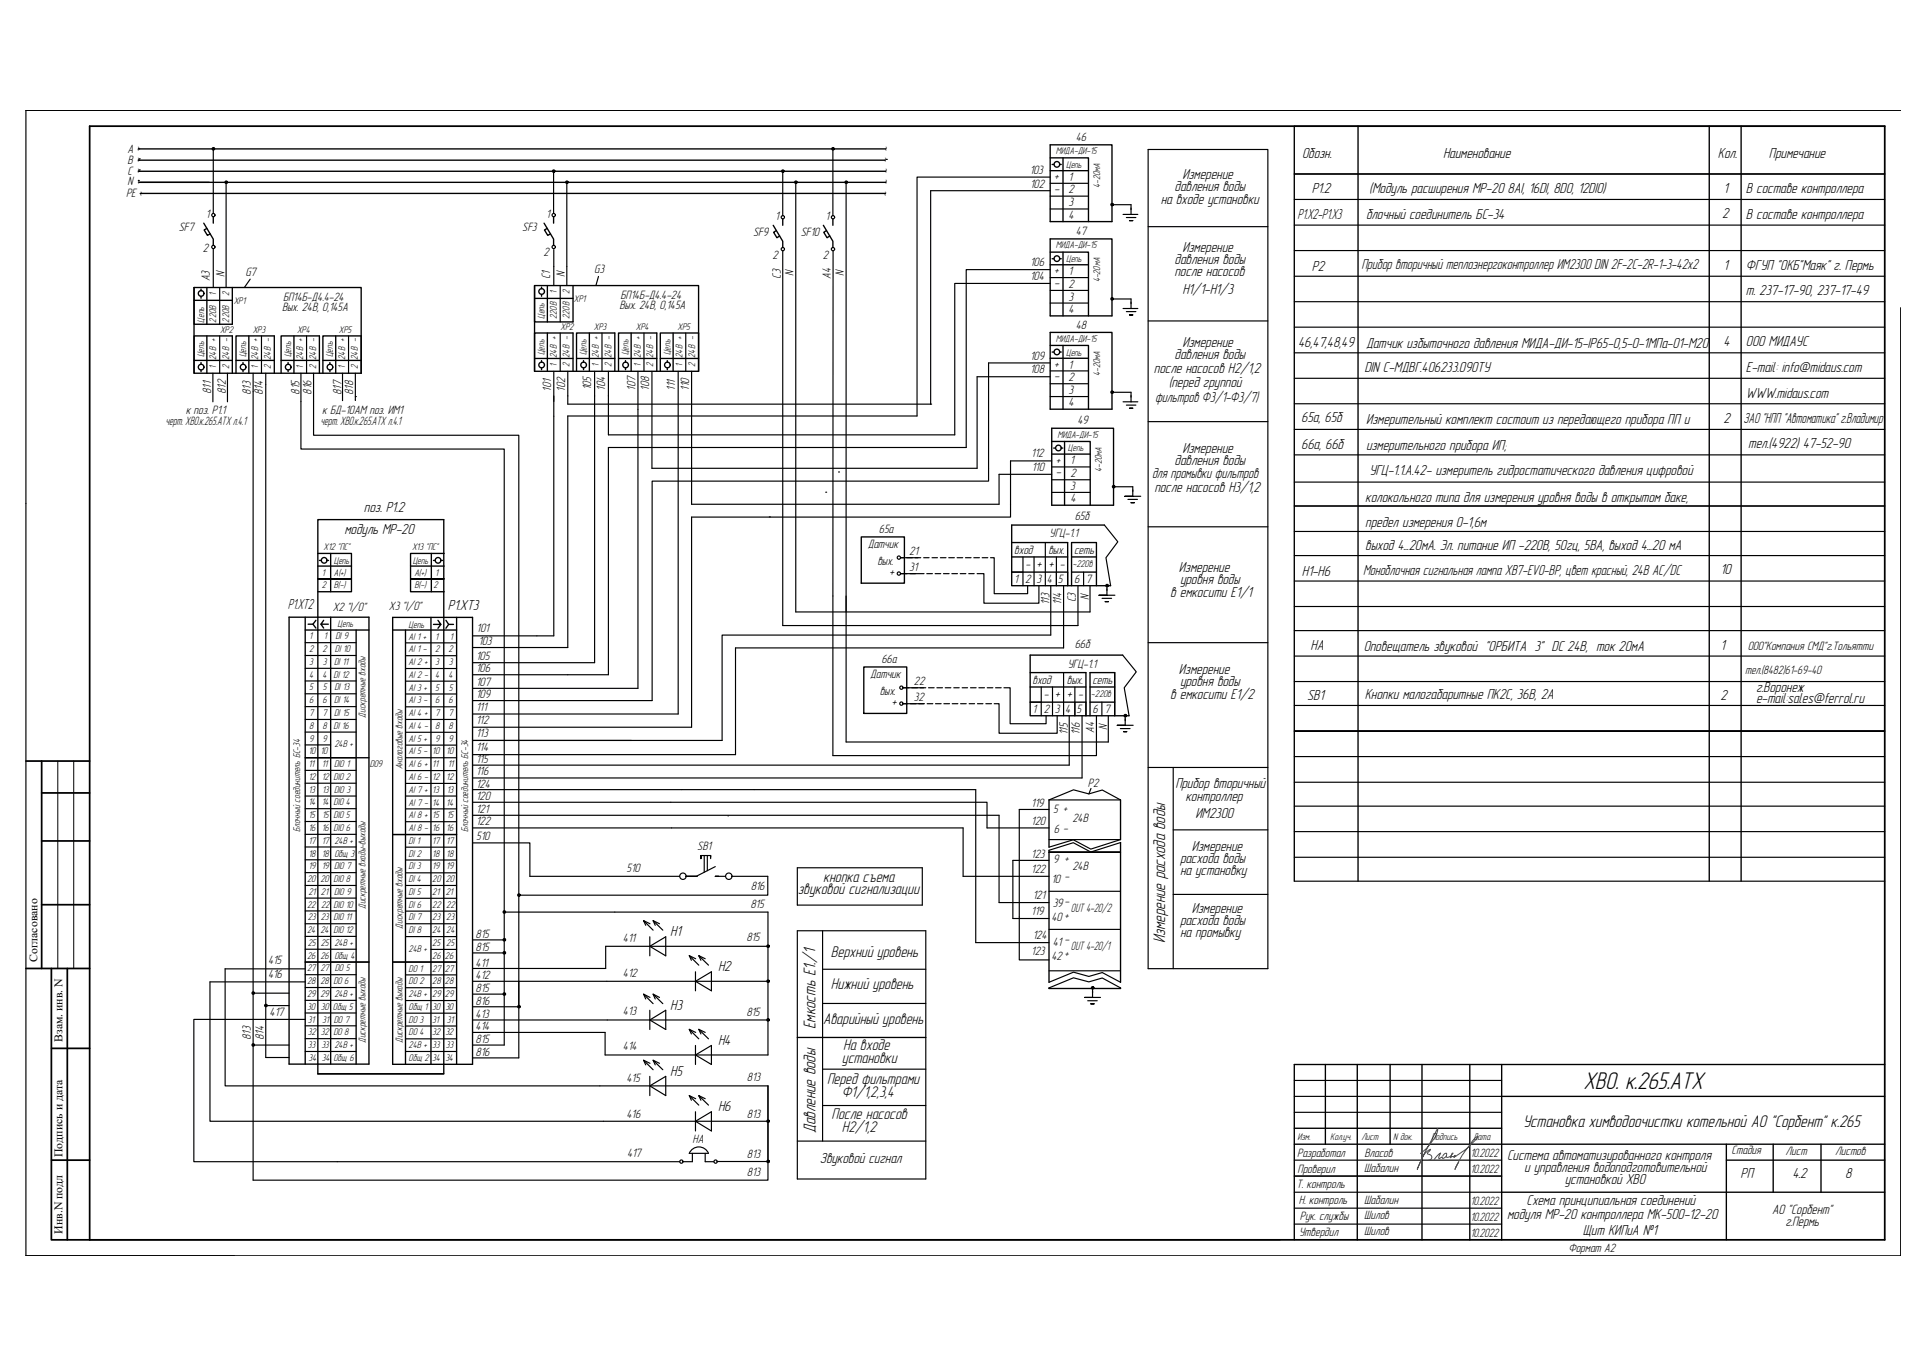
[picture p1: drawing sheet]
<svg xmlns="http://www.w3.org/2000/svg" width="420mm" height="297mm" viewBox="0 0 420 297" stroke-linecap="round" stroke-linejoin="round" font-family="sans-serif">
<g fill="none" stroke="#000" stroke-width=".25">
<path d="M228.7 38.6h-29v52h-76M281.9 37.9h128.6M281.9 27.5h128.6M390 24h-384.4h408.4h-408.4v249.5h408.4v-206.5M228.7 58.7h-18.2v38.8M228.7 41.5h-26v46.5M281.9 54.6h128.6M281.9 49h128.6M281.9 43.4h128.6M228.7 61.7h-20.7v33M228.7 79h-13.4v23M281.9 76.8h128.6"/>
<path d="M281.9 60.2h128.6M281.9 71.2h128.6M281.9 65.7h128.6M74.6 87.2h.1M120.6 86.2v1.2M120.6 90.6v47.9M123.7 86.2h.1M129.5 86.2h.1M132.5 86.2h.1M139 89.2v60.7h-36.1M228.7 82h-15.9v20M281.9 99.1h128.6"/>
<path d="M281.9 93.5h128.6M281.9 87.9h128.6M281.9 82.4h128.6M167.6 112.6h.1M179.8 107.2h.1M182.6 102.8h.1M217.6 103.3h11.5M220.1 100.4h9M281.9 110.2h128.6M281.9 115.7h128.6M281.9 105h128.6M66.5 140h11.1"/>
<path d="M76.6 126.1h-7.4h7.4M88.3 140h11.2M89.4 126.1h7.3h-7.3M102.9 138.5h14M281.9 121h128.6M281.9 126.5h128.6M281.9 137.3h128.6M281.9 132.1h128.6M66.5 151.1h11.1M66.5 156.7h11.1M66.5 142.7h11.1M66.5 145.5h11.1"/>
<path d="M66.5 148.3h11.1M66.5 153.9h11.1M66.5 159.4h11.1M88.3 142.8h11.2M88.3 145.6h11.2M88.3 148.3h11.2M88.3 151.1h11.2M88.3 153.9h11.2M88.3 156.7h11.2M88.3 159.5h11.2M102.9 144.3h26.6M102.9 146.9h20.8"/>
<path d="M102.9 152.6h39.1M102.9 155.5h44.8M102.9 158.4h47.7M102.9 141h20.8M281.9 142.9h128.6M281.9 148.4h128.6M281.9 153.6h128.6M410.5 159.2h-128.6h128.6M66.5 165h11.1M66.5 173.4h11.1M66.5 162.2h5.5M66.5 167.8h11.1"/>
<path d="M66.5 170.6h11.1M66.5 176.1h11.1M66.5 178.9h11.1M88.3 162.3h11.2M88.3 165h11.2M88.3 167.8h11.2M88.3 170.6h11.2M88.3 173.4h11.2M88.3 176.1h11.2M88.3 178.9h11.2M102.9 161.2h54.4M102.9 172h45.6"/>
<path d="M102.9 174.7h43.2M102.9 164.3h57.3M102.9 177.5h114.7M158.6 177.7h.1M228.5 174.2l5.3-2.2 3.4 .9 2.9-.9 4 2.2M281.9 164.8h128.6M281.9 175.6h128.6M281.9 170.3h128.6M66.5 190h11.1M66.5 192.8h11.1M66.5 195.6h11.1M66.5 198.4h11.1"/>
<path d="M66.5 187.2h11.1M66.5 181.7h11.1M66.5 184.4h11.1M85.5 181.7h14M88.3 190.1h11.2M88.3 192.8h11.2M88.3 195.6h11.2M88.3 198.4h11.2M88.3 184.5h11.2M88.3 187.3h11.2M102.9 180.3h43.4M109.8 198.6h3.2"/>
<path d="M115.4 190.8h32.6M133.9 198.6h33.4M159.4 190.8h7.8M244.1 182.8l-6.5 2.1-3.8-2-5.3 1.6M244.1 183.5l-6.5 2-3.8-2-5.3 1.7M281.9 181.1h128.6M281.9 186.7h128.6M281.9 191.9h128.6M66.5 201.2h11.1M66.5 203.9h11.1M66.5 217.8h11.1M66.5 209.5h13.9"/>
<path d="M66.5 215.1h11.1M66.5 212.3h11.1M66.5 206.7h11.1M85.5 209.5h14M88.3 201.2h11.2M88.3 204h11.2M88.3 217.9h11.2M88.3 215.1h11.2M88.3 212.3h11.2M93.9 206.8h5.6M102.9 210.9h29M102.9 213.7h10.1"/>
<path d="M102.9 216.5h6.9M102.9 219.2h10.1M102.9 207.5h6.9M102.9 204.7h6.9M131.9 206.1h35.4M132.2 213.7h35.1M228.5 213.9l5.3-2.2 3.4 .9 2.9-.8 4 2.1M228.5 215.1l5.3-2.2 3.4 .9 2.9-.8 4 2.1M66.5 223.4h11.1M66.5 229h11.1M66.5 220.6h11.1M66.5 226.2h11.1"/>
<path d="M88.3 220.6h11.2M88.3 223.4h11.2M88.3 226.2h11.2M88.3 229h11.2M102.9 227.6h6.9M102.9 230.4h10.1M102.9 222.1h64.4M102.9 224.8h28.9M130.7 236.5h36.6v16.4M131.8 229.7h35.5M131.4 244.2h35.9M19.5 270h259.3"/>
</g>
<path d="M19.5 27.5h391v242.5h-391zM5.6 165.7h13.9M9.1 165.7v45.2M9.1 172.7h10.4M9.1 197h10.4M9.1 183.1h10.4M5.6 210.9h13.9M11.2 210.9v59.1h8.3M14.7 210.9v59.1M11.2 228.3h8.3M11.2 252.6h8.3" fill="none" stroke="#000" stroke-width=".38"/>
<path d="M12.6 165.7v45.2M16.1 165.7v45.2" fill="none" stroke="#000" stroke-width=".22"/>
<g fill="none" stroke="#000" stroke-width=".3">
<path d="M281.9 27.5v164.4M281.9 37.9h128.6M295.8 27.5v164.4M372.3 27.5v164.4M379.2 27.5v164.4M69.2 113.2h27.5v120.6h-27.5zM63 134.4h17.4v97.3h-17.4zM66.5 137.2h13.9M66.5 134.4v97.3M68.2 135.9l.6 .9M68.8 135.1l-.6 .8h-1.1M69.2 120.5h7.4v8.4h-7.4"/>
<path d="M69.2 123.3h7.4M69.6 122h.3M69.9 135.9l.6 .9M70.5 135.1l-.6 .8h1.6M71.2 122h.4M72 120.5v8.4M72 134.4v97.3M77.6 137.2v94.5M85.5 134.5h17.4v97.3h-17.4zM85.5 137.2h14M88.3 137.2v94.6M89.4 123.3h7.3"/>
<path d="M93.9 134.5v97.3M94 120.5v8.4M94.4 122h.4M95.4 135.1l.6 .9h-1.6M96 122h.4M96 136l-.6 .8M96.7 120.5h-7.3v8.4h7.3M97.1 135.1l.6 .9h1.1M97.7 136l-.6 .8M99.5 134.5v97.3M66.5 165h13.9M85.5 181.7h14"/>
<path d="M66.5 209.5h13.9M85.5 209.5h14M69.2 233.8h27.5"/>
<circle cx="70.6" cy="122" r=".61"/>
<circle cx="95.4" cy="122" r=".61"/>
</g>
<!-- layer: 0 -->
<g fill="none" stroke="#000" stroke-width=".3">
<path d="M30.2 39.7h15.4M228.7 31.5h13.5v16.8h-13.5zM228.7 34.4h8.4v13.9M228.7 37.2h8.4M229.2 35.8h.3M230.8 35.8h.4M231.5 34.4v13.9M44.4 48.6l2.1 3.5v1.4M45.1 49.7l-.6 .4 .7 1.2 .6-.4M46.5 47.2v1.4M118.5 48.6l2.1 3.5v1.4M119.2 49.7l-.6 .4 .7 1.2 .6-.4"/>
<path d="M120.6 47.2v1.4M168.4 49.1l2.1 3.4v1.4M169.1 50.2l-.6 .4 .7 1.2 .6-.4M170.5 47.7v1.4M179.3 49.1l2.1 3.4v1.4M180 50.2l-.6 .4 .7 1.2 .6-.4M181.4 47.7v1.4M228.7 52h13.5v16.8h-13.5zM228.7 54.9h8.4v13.9M228.7 57.7h8.4M229.2 56.3h.3M230.8 56.3h.4"/>
<path d="M231.5 54.9v13.9M42.3 62.6h36.4v18.7M42.3 62.6v8h8.3v-8M42.3 62.6v18.7M42.3 78.5h8.3M42.3 65.4h8.3M43.8 62.9v.4M43.8 64.6v.3M43.8 79v.3M45.1 62.6v8M45.1 73.2v8.1M51.4 78.5h8.3"/>
<path d="M52.9 79v.3M54.2 73.2v8.1M61.2 78.5h8.4M62.8 79v.3M64 73.2v8.1M70.3 78.5h8.4M71.9 79v.3M73.1 73.2v8.1M116.4 62.2h35.8v18.7h-35.8M116.4 62.2v7.9h8.4v-7.9M116.4 62.2v18.7M116.4 78.1h8.4"/>
<path d="M116.4 65h8.4M118 62.5v.4M118 64.1v.4M118 78.5v.4M119.2 62.2v7.9M119.2 72.5v8.4M125.6 78.1h8.3M127.1 78.5v.4M128.4 72.5v8.4M134.7 78.1h8.4M136.2 78.5v.4M137.5 72.5v8.4"/>
<path d="M143.8 78.1h8.4M145.3 78.5v.4M146.6 72.5v8.4M228.7 72.4h13.5v16.7h-13.5zM228.7 75.2h8.4v13.9M228.7 78h8.4M229.2 76.7h.3M230.8 76.7h.4M231.5 75.2v13.9M43.8 80.6v.3M50.6 81.3v-8.1h-8.3v8.1h36.4M51.4 81.3v-8.1h8.3v8.1"/>
<path d="M52.9 80.6v.3M61.2 81.3v-8.1h8.4v8.1M62.8 80.6v.3M70.3 81.3v-8.1h8.4v8.1M71.9 80.6v.3M116.4 80.9v-8.4h8.4v8.4M118 80.1v.4M125.6 80.9v-8.4h8.3v8.4M127.1 80.1v.4M134.7 80.9v-8.4h8.4v8.4M136.2 80.1v.4M143.8 80.9v-8.4h8.4v8.4"/>
<path d="M145.3 80.1v.4M229.1 93.3h13.4v16.7h-13.4zM229.1 96.1h8.4v13.9M229.1 98.9h8.4M229.5 97.6h.4M231.2 97.6h.3M231.9 96.1v13.9M187.6 116.9h9.4v10.1h-9.4zM220.4 118.2h12.2v9.4M240.6 114.3h-20.2v13.3h21.5M220.4 124.6h12.2M220.4 121.3h12.2"/>
<path d="M233.4 124.6h5.4M233.4 127.6v-9.4h5.4v9.4M233.4 121.3h5.4M188.1 145.2h9.4v10.2h-9.4zM224.4 152.9h12.1M224.4 146.5h12.1v9.4M224.4 149.6h12.1M237.4 152.9h5.4M237.4 155.9v-9.4h5.4v9.4M237.4 149.6h5.4M244.5 142.7h-20.1v13.2h21.5M228.5 174.2v10.3"/>
<path d="M244.1 174.2v8.6M228.5 185.2v28.7M244.1 183.5v30.4M228.5 215.1v.2h15.6v-.2M288.7 231.8v17.4M295.6 231.8v38.2M302.8 231.8v17.4M309.7 231.8v38.2M320.1 231.8v38.2M327.1 231.8v38.2M327.1 238.8h83.4M410.5 231.8h-128.6v38.2"/>
<path d="M281.9 249.2h128.6M281.9 245.7h45.2M327.1 259.6h83.4M376 249.2v20.8M376 252.6h34.5M386.2 249.2v10.4M396.6 249.2v10.4"/>
<circle cx="230.2" cy="35.8" r=".61"/>
<circle cx="230.2" cy="56.3" r=".61"/>
<circle cx="43.8" cy="79.9" r=".61"/>
<circle cx="43.8" cy="63.9" r=".61"/>
<circle cx="53" cy="79.9" r=".61"/>
<circle cx="62.8" cy="79.9" r=".61"/>
<circle cx="71.9" cy="79.9" r=".61"/>
<circle cx="118" cy="63.5" r=".61"/>
<circle cx="118" cy="79.5" r=".61"/>
<circle cx="127.1" cy="79.5" r=".61"/>
<circle cx="136.3" cy="79.5" r=".61"/>
<circle cx="145.4" cy="79.5" r=".61"/>
<circle cx="230.2" cy="76.6" r=".61"/>
<circle cx="230.5" cy="97.6" r=".61"/>
</g>
<g fill="none" stroke="#000" stroke-width=".25">
<path d="M46.5 32.4v14.1M49.2 39.7v22.9M120.6 37.3v9.2M123.5 39.7v22.5M170.5 37.3v9.7M173.3 39.7v93.6h64.1v-5.7M181.4 32.4v14.6M184.3 39.7v121.9h57.1v-5.7M228.7 39.9h8.4M250.1 32.6h26.1v178.3h-26.1zM46.5 54.1v8.5M120.6 54.4v7.8"/>
<path d="M170.5 54.7v81.5h64.3v-8.6M181.5 54.7l-.1 109.8h57.4v-8.6M228.7 42.7h8.4M228.7 45.5h8.4M242.2 44.6h4.2v2.1M244.6 46.7h3.2M245.3 47.4h2.1M246.7 48h-.7h.7M250.1 49.4h26.1M47.9 62.6v8M47.9 73.2v8.1M57 73.2v8.1"/>
<path d="M66.8 73.2v8.1M75.9 73.2v8.1M122 62.2v7.9M122 72.5v8.4M130.4 60.2l-.6 1.9M131.1 72.5v8.4M140.3 72.5v8.4M149.4 72.5v8.4M228.7 60.5h8.4M228.7 63.2h8.4M228.7 66h8.4M242.2 65.1h4.2v2.1"/>
<path d="M244.6 67.2h3.2M245.3 67.9h2.1M246.7 68.6h-.7h.7M250.1 69.9h26.1M46.4 81.3v6.2M49.5 81.3v6.2M55.1 81.3v4M57.9 81.3v2.4M65.5 81.3v16.5h44.3v129.8M68.3 81.3v13.5h44.7v124.4M74.6 81.3v5.9M77.4 81.3v5.8"/>
<path d="M120.6 80.9v9.7M123.7 80.9v7.1h79M123.7 90.6v50.4M129.5 80.9v63.4M132.5 80.9v13.8h75.5M139 80.9v8.3M142 80.9v21.1h70.8M147.7 80.9v74.6M150.6 80.9v28.9h67v-6.5M202.7 88h.1M210.5 97.5h-78v49.4h-8.8M228.7 80.8h8.4"/>
<path d="M228.7 83.6h8.4M228.7 86.4h8.4M242.2 85.4h4.2v2.1M244.6 87.5h3.2M245.3 88.2h2.1M246.7 88.9h-.7h.7M250.1 91.8h26.1M215.3 102v2.8h-73.3v47.8M220.1 100.4v12.2h-69.5v45.8M227.7 118.2v9.4M229.1 101.7h8.4M229.1 104.5h8.4"/>
<path d="M229.1 107.2h8.4M240.6 114.3l2.9 3.7-2.6 3.5 1 6.1M242.5 106h4.2v2.1h-1.7h3.5M245.7 108.8h2M247.1 109.5h-.7h.7M250.1 114.7h26.1M116.9 138.5h3.7M184.3 129.8v3.5M196.1 121.5h4.4M196.1 124.9h3.9M200 124.9h1.3M201.2 121.5h1.2"/>
<path d="M201.9 124.9h1.2M203 121.5h1.2M203.7 124.9h1.2M204.8 121.5h1.3M205.5 124.9h1.2M206.6 121.5h1.3M207.3 124.9h1.2M208.5 121.5h1.2M209.1 124.9h1.3M210.3 121.5h1.2M211 124.9h1.2M212.1 121.5h1.2"/>
<path d="M212.8 124.9h1.5v6.5h12v-3.8M213.9 121.5h1.3M215.7 121.5h.8v7.8h7.3v-1.7M220.4 124.6h2.4M222.8 121.3v6.3M225.2 121.3v6.3M228.9 127.6v10.7h-71.6v22.9M230.1 121.3v6.3M231.7 127.6v13.5h-71.5v23.2M232.6 124.6v3M236 124.6v3M240 130.3h2.1"/>
<path d="M241.1 127.6h.1M241.1 127.6v2h-1.7h3.4M241.4 131h-.7h.7M250.1 140h26.1M196.7 149.8h4.9M196.7 153.2h4.7M201.9 153.2h1.3M202.2 149.8h1.3M203.8 153.2h1.2M204.1 149.8h1.2M205.6 153.2h1.2M205.9 149.8h1.2"/>
<path d="M207.4 153.2h1.2M207.7 149.8h1.2M209.2 153.2h1.3M209.6 149.8h1.1M211.1 153.2h1.2M211.4 149.8h1.2M212.9 153.2h1.2M213.2 149.8h1.2M214.7 153.2h1.3M215 149.8h1.3M216.5 153.2h1.1v6.5h12.7v-3.8M216.8 149.8h1.3"/>
<path d="M218.7 149.8h1.3v7.8h7.9v-1.7M224.4 152.9h2.4M226.8 149.6v6.3M229.2 149.6v6.3M231.7 146.5v9.4M232.9 155.9v10.7h-130M234.1 149.6v6.3M235.7 155.9v13.5h-132.8M236.5 152.9v3M240 152.9v3M242.8 146.5v9.4M244 158.7h2.1"/>
<path d="M244.5 142.7l3 3.6-2.6 3.5 1 6.1M245.1 155.9h.1M245.1 155.9v2h-1.8h3.5M245.4 159.3h-.7h.7M146.1 174.7h68.9v5.6h13.5M148.5 172h64v33.3h16M217.6 177.5v19.1h10.9M228.5 176.3h-6.5v32.7h6.5M228.5 174.2h15.6M237.6 171.7l-.4 1.2M250.1 167.1h26.1M255.5 167.1v43.8"/>
<path d="M102.9 183.6h12.5v7.2M113 198.6h20.9M146.3 180.3h63.5v10.5h18.7M149.4 190.8h2.3zM151.7 190.8h.1M153.4 186.3v3.6M154.1 186.3v3.3M154.8 186.3h-2.1v.7v-.7v.3M154.8 186.6v-.3v.7M155.8 188.7l-4.1 2.1h-2.3M155.8 190.8h2.2M167.2 190.8v4.1h-54.2"/>
<path d="M167.3 198.6v31.1M173.7 189h27.2v8.1h-27.2zM228.5 185.6h15.6h-15.6M228.5 182.8h15.6M228.5 185.6h15.6M228.5 187.4h-7.9v12.6h7.9M228.5 194.1h15.6M255.5 194.8h20.7M255.5 180.7h20.7M49 210.9v25.6h81.7M49 211h17.5M55.1 216.3h7.9"/>
<path d="M57.9 219h5.1M66.5 213.8h-20.8v30.4h85.7M113 213.8v16.6M113 213.7h19.2M131.9 206.1v4.8M140.2 216.5l2.1 2.1M140.2 200.5l2.1 2.1M141.5 204v4.2M141.5 206.1l3.5-2.1v4.2zM141.6 217.2l-1.4-.7 .4 1.1M141.6 201.2l-1.4-.7 .4 1M142.3 216.5l2.1 2.1"/>
<path d="M142.3 200.5l2.1 2.1M143.7 217.2l-1.4-.7 .4 1.1M143.7 201.2l-1.4-.7 .4 1M150.1 208.1l2.1 2.1M151.5 211.6v4.2M151.5 213.7l3.5-2.1v4.2zM151.5 208.8l-1.4-.7 .5 1M152.2 208.1l2.1 2.1M153.6 208.8l-1.4-.7 .5 1M173.7 202.7h27.9v54.1h-27.9zM179.2 211.1h22.4M179.2 218.5h22.4"/>
<path d="M179.2 202.7v45.8M228.5 202.4h15.6M228.5 211.4h15.6M236.9 217.9h2.1M238 215.1h.1M238 215.1v2.1h-1.8h3.5M238.3 218.6h-.7h.7M55.1 227.6h7.9M57.9 230.3h5.1M66.5 222h-24.3v31h105.9M131.8 224.8v4.9M140.2 230.9l2.1 2.1"/>
<path d="M141.5 234.4v4.2M141.5 236.5l3.5-2.1v4.2zM141.5 220v4.2M141.5 222.1l3.5-2.1v4.2zM141.6 231.6l-1.4-.7 .4 1M142.3 230.9l2.1 2.1M143.7 231.6l-1.4-.7 .4 1M150.1 224.2l2.1 2M150.1 238.6l2.1 2.1M151.5 227.7v4.1M151.5 229.7l3.5-2v4.1zM151.5 224.8l-1.4-.6 .5 1"/>
<path d="M151.5 239.3l-1.4-.7 .5 1M152.2 224.2l2.1 2M152.2 238.6l2.1 2.1M153.6 224.8l-1.4-.6 .5 1M153.6 239.3l-1.4-.7 .5 1M167.3 236.5v20.5h-112.2M179.2 232.8h22.4M201.6 225.9h-27.9h27.9M281.9 235.3h45.2M281.9 238.8h45.2M150.8 251.2v1.8h-2.1M151.5 242.1v4.2"/>
<path d="M151.5 244.2l3.5-2.1v4.2zM153.6 251.2v1.8h1.9M154.3 251.2a2.26 2.26 0 0 0-2.1-1.4 2.26 2.26 0 0 0-2.1 1.4h4.2M156.2 252.9h11.1M173.7 248.5h27.9M179.2 240.7h22.4M281.9 256.1h45.2M281.9 259.6h45.2M281.9 252.6h45.2M281.9 242.2h45.2M281.9 266.6h45.2M281.9 263.1h45.2"/>
<circle cx="46.5" cy="46.8" r=".36"/>
<circle cx="46.5" cy="53.8" r=".36"/>
<circle cx="120.6" cy="53.8" r=".36"/>
<circle cx="120.6" cy="46.8" r=".36"/>
<circle cx="170.5" cy="54.3" r=".36"/>
<circle cx="170.5" cy="47.3" r=".36"/>
<circle cx="181.4" cy="54.3" r=".36"/>
<circle cx="181.4" cy="47.3" r=".36"/>
<circle cx="195.8" cy="124.9" r=".36"/>
<circle cx="195.8" cy="121.4" r=".36"/>
<circle cx="196.3" cy="153.2" r=".36"/>
<circle cx="196.3" cy="149.8" r=".36"/>
<circle cx="148.8" cy="190.8" r=".7"/>
<circle cx="158.7" cy="190.8" r=".7"/>
<circle cx="148.4" cy="253" r=".36"/>
<circle cx="155.9" cy="253" r=".36"/>
</g>
<path d="M309.4 251.2a9.4 9.4 0 0 0 3.8-5.1l-.1-.3-.5 1a56 56 0 0 0-3.8 7.7l-.1 .1 .3-.7a5.8 5.8 0 0 1 2.4-3.5l.2-.1-.7 .9a.76 .76 0 0 1 .8 .5 .76 .76 0 0 1-.2 .9h-.3M314.3 251.8l.2-.4 .5-.3a.69 .69 0 0 1-.1 .8 .69 .69 0 0 1-.7 .2l-.2-.1-.5 .3a1.29 1.29 0 0 1 .3-1.2l-1.4 1.4M315 251.8v.1a1.19 1.19 0 0 0 1.5-.8l-.3 .1-.3 .9 .6-.3M316.5 251.8h.4v-.2l-.2 .5 .1-.1a18.6 18.6 0 0 0 4.9-4.2l.3-.3a2.86 2.86 0 0 0-1.8 1.8l-1.7 2.2-1.6 3.1 .8-1.4" fill="none" stroke="#2e00b8" stroke-width=".22"/>
<!-- layer: MAIN -->
<path d="M30.1 39.3h.1M30.2 32.4h.1M30.2 34.9h.1M30.2 37.3h.1M30.3 34.6h.1M30.3 37h.1M193.1 34.7h.1M54.5 60.8l-1.3 1.8M55.1 85.3v171.7M57.9 83.7v146.6M77.4 86.4h.1M77.4 87.1v.1" fill="none" stroke="#000" stroke-width=".25"/>
<path d="M30.2 34.9h162.6M30.2 37.3h162.7M30.2 32.4h162.7M30.6 39.7h162.4M30.5 42.1h162.3" fill="none" stroke="#000" stroke-width=".3"/>
<g fill="none" stroke="#000" stroke-width=".51">
<circle cx="46.5" cy="32.4" r=".15"/>
<circle cx="49.3" cy="39.7" r=".15"/>
<circle cx="120.6" cy="37.3" r=".15"/>
<circle cx="123.5" cy="39.7" r=".15"/>
<circle cx="170.5" cy="37.3" r=".15"/>
<circle cx="173.3" cy="39.7" r=".15"/>
<circle cx="181.4" cy="32.4" r=".15"/>
<circle cx="184.3" cy="39.7" r=".15"/>
<circle cx="109.8" cy="198.6" r=".15"/>
<circle cx="113" cy="194.9" r=".15"/>
<circle cx="55.2" cy="216.3" r=".15"/>
<circle cx="57.9" cy="219" r=".15"/>
<circle cx="109.8" cy="216.5" r=".15"/>
<circle cx="109.8" cy="207.5" r=".15"/>
<circle cx="109.8" cy="204.7" r=".15"/>
<circle cx="113" cy="219.2" r=".15"/>
<circle cx="167.3" cy="206.1" r=".15"/>
<circle cx="167.3" cy="213.7" r=".15"/>
<circle cx="55.2" cy="227.6" r=".15"/>
<circle cx="167.3" cy="222.1" r=".15"/>
<circle cx="167.3" cy="252.9" r=".15"/>
<circle cx="167.3" cy="244.2" r=".15"/>
</g>
<!-- layer: 0 -->
<g fill="none" stroke="#000" stroke-width=".51">
<circle cx="242.2" cy="44.6" r=".15"/>
<circle cx="242.2" cy="65.1" r=".15"/>
<circle cx="242.2" cy="85.4" r=".15"/>
<circle cx="242.6" cy="106" r=".15"/>
<circle cx="241.1" cy="127.5" r=".15"/>
<circle cx="245.1" cy="155.9" r=".15"/>
<circle cx="238" cy="215.1" r=".15"/>
</g>
<text font-size="5.4" x="344.9" y="237.2">ХВО. к.265.АТХ</text>
<g font-size="3.8">
<text x="253.8" y="205.4" transform="rotate(-90 253.8 205.4)">Измерение расхода воды</text>
<text x="177.6" y="224.1" transform="rotate(-90 177.6 224.1)">Емкость Е1./1</text>
<text x="331.7" y="245.4">Установка химводоочистки котельной АО &quot;Сорбент&quot; к.265</text>
<text x="177.6" y="246.7" transform="rotate(-90 177.6 246.7)">Давление воды</text>
</g>
<g font-size="3.5">
<text x="173.8" y="194.8">звуковой сигнализации</text>
<text x="179.3" y="192.1">кнопка съема</text>
<text x="181" y="208.4">Верхний уровень</text>
<text x="181" y="215.5">Нижний уровень</text>
<text x="179.3" y="223">Аварийный уровень</text>
<text x="183.4" y="231.5">установки</text>
<text x="183.7" y="228.7">На входе</text>
<text x="180.1" y="236">Перед фильтрами</text>
<text x="183.4" y="238.8">Ф1/1,2,3,4</text>
<text x="181.1" y="243.6">После насосов</text>
<text x="183.4" y="246.4">Н2/1,2</text>
</g>
<g font-size="3.3">
<text x="283.6" y="34.4">Обозн.</text>
<text x="314.3" y="34.4">Наименование</text>
<text x="374.2" y="34.4">Кол.</text>
<text x="385.3" y="34.4">Примечание</text>
<text x="255.8" y="41.7">давления воды</text>
<text x="257.5" y="39">Измерение</text>
<text x="252.8" y="44.4">на входе установки</text>
<text x="282.6" y="47.6">Р1.X2-Р1.X3</text>
<text x="285.7" y="42.1">Р1.2</text>
<text x="297.5" y="47.6">блочный соединитель БС-34</text>
<text x="298.3" y="42.1">(Модуль расширения МР-20 8AI, 16DI, 8DO, 12DIO)</text>
<text x="375.1" y="47.5">2</text>
<text x="375.4" y="42.1">1</text>
<text x="380.3" y="42.1">В составе контроллера</text>
<text x="380.3" y="47.6">В составе контроллера</text>
<text x="255.8" y="57.5">давления воды</text>
<text x="257.5" y="54.8">Измерение</text>
<text x="285.7" y="59">Р2</text>
<text x="296.5" y="58.6">Прибор вторичный теплоэнергоконтроллер ИМ2300 DIN 2F-2C-2R-1-3-42x2</text>
<text x="375.4" y="58.8">1</text>
<text x="380.3" y="58.8">ФГУП &quot;ОКБ&quot;Маяк&quot; г. Пермь</text>
<text x="255.8" y="60.2">после насосов</text>
<text x="257.5" y="64">Н1/1-Н1/3</text>
<text x="380.3" y="64.3">т. 237-17-90, 237-17-49</text>
<text x="257.5" y="75.5">Измерение</text>
<text x="282.8" y="75.6">46,47,48,49</text>
<text x="297.5" y="75.7">Датчик избыточного давления МИДА-ДИ-15-IP65-0,5-0-1MПа-01-М20</text>
<text x="375.4" y="75.4">4</text>
<text x="380.3" y="75.4">000 МИДАУС</text>
<text x="251.3" y="81.3">после насосов Н2/1,2</text>
<text x="255.8" y="78.2">давления воды</text>
<text x="297.2" y="81.1">DIN C-МДВГ.406233.090ТУ</text>
<text x="380.3" y="81">Е-mail: info@midaus.com</text>
<text x="251.6" y="87.5">фильтров Ф3/1-Ф3/7)</text>
<text x="254.6" y="84.4">(перед группой</text>
<text x="380.3" y="86.6">WWW.midaus.com</text>
<text x="283.4" y="91.9">65а, 65б</text>
<text x="297.5" y="92.4">Измерительный комплект состоит из передающего прибора ПП и</text>
<text x="375.4" y="92.1">2</text>
<text x="379.8" y="92.2">ЗАО &quot;НПП &quot;Автоматика&quot; г.Владимир</text>
<text x="255.8" y="101.3">давления воды</text>
<text x="257.5" y="98.6">Измерение</text>
<text x="283.4" y="97.9">66а, 66б</text>
<text x="297.5" y="98">измерительного прибора ИП;</text>
<text x="380.8" y="97.6">тел.(4922) 47-52-90</text>
<text x="250.9" y="104">для промывки фильтров</text>
<text x="251.4" y="107.1">после насосов Н3/1,2</text>
<text x="298.3" y="103.5">УГЦ-1.1.А.42- измеритель гидростатического давления цифровой</text>
<text x="79.3" y="111.5">поз. Р1.2</text>
<text x="297.4" y="109.2">колокольного типа для измерения уровня воды в открытом баке,</text>
<text x="75" y="116.2">модуль МР-20</text>
<text x="297.4" y="114.8">предел измерения 0-1,6м</text>
<text x="297.4" y="119.7">выход 4...20мА. Эл. питание ИП -220В, 50гц, 5ВА, выход 4...20 мА</text>
<text x="193.7" y="125.5">+</text>
<text x="225.7" y="123.7">+</text>
<text x="228.4" y="123.7">+</text>
<text x="256.8" y="124.6">Измерение</text>
<text x="283.6" y="125.4">Н1-Н6</text>
<text x="296.9" y="125.2">Моноблочная сигнальная лампа XB7-EV0-BP, цвет красный, 24В АС/DC</text>
<text x="374.7" y="125.1">10</text>
<text x="254.9" y="130">в емкосити Е1/1</text>
<text x="257" y="127.3">уровня воды</text>
<text x="62.7" y="132.5">Р1.XT2</text>
<text x="97.6" y="132.8">Р1.XT3</text>
<text x="285.5" y="141.5">НА</text>
<text x="297" y="141.7">Оповещатель звуковой &quot;ОРБИТА 3&quot; DC 24В, ток 20мА</text>
<text x="374.7" y="141.5">1</text>
<text x="256.8" y="146.9">Измерение</text>
<text x="257" y="149.5">уровня воды</text>
<text x="194.2" y="153.8">+</text>
<text x="229.8" y="152.1">+</text>
<text x="232.3" y="152.1">+</text>
<text x="254.9" y="152.2">в емкосити Е1/2</text>
<text x="284.7" y="152.4">SB1</text>
<text x="297.3" y="152.1">Кнопки малогабаритные ПК2С, 36В, 2А</text>
<text x="374.7" y="152.4">2</text>
<text x="382.5" y="153.2">e-mail:sales@ferrol.ru</text>
<text x="382.5" y="150.7">г.Воронеж</text>
<text x="256" y="171.7">Прибор вторичный</text>
<text x="258.2" y="174.4">контроллер</text>
<text x="260.4" y="178.1">ИМ2300</text>
<text x="259.6" y="185.3">Измерение</text>
<text x="257" y="187.9">расхода воды</text>
<text x="257" y="190.5">на установку</text>
<text x="146" y="203.9">Н1</text>
<text x="257" y="201.5">расхода воды</text>
<text x="259.6" y="198.8">Измерение</text>
<text x="257" y="204.1">на промывку</text>
<text x="156.4" y="211.5">Н2</text>
<text x="146" y="220">Н3</text>
<text x="156.4" y="227.6">Н4</text>
<text x="146" y="234.4">Н5</text>
<text x="156.4" y="242">Н6</text>
<text x="178.6" y="253.3">Звуковой сигнал</text>
<text x="328.3" y="252.6">Система автоматизированного контроля</text>
<text x="332" y="255.2">и управления водоподготовительной</text>
<text x="340.8" y="257.9">установкой ХВО</text>
<text x="379.1" y="256.5">РП</text>
<text x="390.4" y="256.5">4.2</text>
<text x="401.9" y="256.5">8</text>
<text x="332.5" y="262.4">Схема принципиальная соединений</text>
<text x="328.3" y="265.6">модуля МР-20 контроллера МК-500-12-20</text>
<text x="344.7" y="268.9">Щит КИПиА №1</text>
</g>
<g font-size="3">
<text x="386" y="264.4">АО &quot;Сорбент&quot;</text>
<text x="388.9" y="267">г.Пермь</text>
</g>
<g font-size="2.9">
<text x="229.6" y="39.2">+</text>
<text x="229.6" y="42">-</text>
<text x="229.6" y="59.7">+</text>
<text x="229.6" y="62.5">-</text>
<text x="229.6" y="80.1">+</text>
<text x="229.6" y="82.8">-</text>
<text x="230" y="101">+</text>
<text x="230" y="103.7">-</text>
</g>
<g font-size="2.7">
<text x="27.7" y="35.8">В</text>
<text x="27.7" y="33.4">А</text>
<text x="30.8" y="35.5" transform="rotate(-90 30.8 35.5)">~</text>
<text x="30.8" y="33.1" transform="rotate(-90 30.8 33.1)">~</text>
<text x="234.3" y="30.7">46</text>
<text x="27.7" y="40.4">N</text>
<text x="27.7" y="38.1">С</text>
<text x="30.8" y="37.9" transform="rotate(-90 30.8 37.9)">~</text>
<text x="30.9" y="40.3" transform="rotate(-90 30.9 40.3)">~</text>
<text x="224.3" y="37.8">103</text>
<text x="224.4" y="40.9">102</text>
<text x="232.7" y="39.4">1</text>
<text x="27.4" y="43">РЕ</text>
<text x="31.4" y="42.8" transform="rotate(-90 31.4 42.8)">~</text>
<text x="44.8" y="47.4">1</text>
<text x="119" y="47.4">1</text>
<text x="168.8" y="47.9">1</text>
<text x="179.8" y="47.9">1</text>
<text x="193.5" y="42.8" transform="rotate(-90 193.5 42.8)">~ ~ ~ ~ ~</text>
<text x="232.7" y="45">3</text>
<text x="232.8" y="42.1">2</text>
<text x="232.8" y="47.7">4</text>
<text x="38.9" y="50.2">SF7</text>
<text x="113.8" y="50.2">SF3</text>
<text x="164.1" y="51.5">SF9</text>
<text x="174.4" y="51.5">SF10</text>
<text x="234.3" y="51.2">47</text>
<text x="44.2" y="54.9">2</text>
<text x="118.4" y="55.8">2</text>
<text x="129.4" y="59.5">G3</text>
<text x="168.2" y="56.3">2</text>
<text x="179.2" y="56.3">2</text>
<text x="224.4" y="58">106</text>
<text x="232.7" y="59.9">1</text>
<text x="45.7" y="61.3" transform="rotate(-90 45.7 61.3)">A3</text>
<text x="48.9" y="60.4" transform="rotate(-90 48.9 60.4)">N</text>
<text x="53.4" y="60.1">G7</text>
<text x="61.7" y="65.4">БП14Б-Д4.4-24</text>
<text x="119.9" y="60.8" transform="rotate(-90 119.9 60.8)">C1</text>
<text x="123" y="60.4" transform="rotate(-90 123 60.4)">N</text>
<text x="135.1" y="65">БП14Б-Д4.4-24</text>
<text x="170.1" y="60.7" transform="rotate(-90 170.1 60.7)">C3</text>
<text x="172.9" y="60" transform="rotate(-90 172.9 60)">N</text>
<text x="181" y="60.7" transform="rotate(-90 181 60.7)">А4</text>
<text x="183.8" y="60" transform="rotate(-90 183.8 60)">N</text>
<text x="224.4" y="61">104</text>
<text x="232.7" y="65.5">3</text>
<text x="232.8" y="62.6">2</text>
<text x="61.4" y="67.7">Вых. 24В, 0,145А</text>
<text x="134.9" y="67.3">Вых. 24В, 0,145А</text>
<text x="232.8" y="68.2">4</text>
<text x="234.3" y="71.5">48</text>
<text x="224.4" y="78.3">109</text>
<text x="224.4" y="81.3">108</text>
<text x="232.7" y="80.3">1</text>
<text x="232.8" y="82.9">2</text>
<text x="46" y="85.8" transform="rotate(-90 46 85.8)">811</text>
<text x="49.2" y="85.8" transform="rotate(-90 49.2 85.8)">812</text>
<text x="54.7" y="86" transform="rotate(-90 54.7 86)">813</text>
<text x="57.2" y="86" transform="rotate(-90 57.2 86)">814</text>
<text x="65.2" y="85.9" transform="rotate(-90 65.2 85.9)">815</text>
<text x="67.9" y="85.9" transform="rotate(-90 67.9 85.9)">816</text>
<text x="74.4" y="86" transform="rotate(-90 74.4 86)">817</text>
<text x="76.9" y="86" transform="rotate(-90 76.9 86)">818</text>
<text x="120" y="85.3" transform="rotate(-90 120 85.3)">101</text>
<text x="123.1" y="85.3" transform="rotate(-90 123.1 85.3)">102</text>
<text x="128.8" y="85" transform="rotate(-90 128.8 85)">105</text>
<text x="131.8" y="85.1" transform="rotate(-90 131.8 85.1)">104</text>
<text x="138.4" y="85.1" transform="rotate(-90 138.4 85.1)">107</text>
<text x="141.4" y="85.1" transform="rotate(-90 141.4 85.1)">108</text>
<text x="147" y="85.1" transform="rotate(-90 147 85.1)">111</text>
<text x="150.1" y="85.1" transform="rotate(-90 150.1 85.1)">110</text>
<text x="232.7" y="85.8">3</text>
<text x="232.8" y="88.5">4</text>
<text x="36" y="92.6">черт. ХВО.к.265.АТХ л.4.1</text>
<text x="40.4" y="90.1">к поз. Р1.1</text>
<text x="69.8" y="92.6">черт. ХВО.к.265.АТХ л.4.1</text>
<text x="70.2" y="90.1">к БД-10АМ поз. ИМ1</text>
<text x="234.7" y="92.4">49</text>
<text x="224.6" y="99.5">112</text>
<text x="233.1" y="101.1">1</text>
<text x="224.8" y="102.7">110</text>
<text x="233.1" y="106.7">3</text>
<text x="233.1" y="103.8">2</text>
<text x="233.1" y="109.4">4</text>
<text x="234.1" y="113.3">65б</text>
<text x="189" y="119.4">Датчик</text>
<text x="191.4" y="116.1">65а</text>
<text x="228.6" y="117">УГЦ-1.1</text>
<text x="191.1" y="123.1">вых.</text>
<text x="198" y="120.8">21</text>
<text x="198" y="124.2">31</text>
<text x="220.9" y="120.6">вход</text>
<text x="223.4" y="123.7">-</text>
<text x="228.4" y="120.6">вых.</text>
<text x="230.9" y="123.7">-</text>
<text x="233.9" y="120.6">сеть</text>
<text x="220.9" y="126.9">1</text>
<text x="223.3" y="126.9">2</text>
<text x="225.8" y="126.9">3</text>
<text x="228" y="126.9">4</text>
<text x="228.6" y="131.7" transform="rotate(-90 228.6 131.7)">113</text>
<text x="230.4" y="126.9">5</text>
<text x="231.2" y="131.7" transform="rotate(-90 231.2 131.7)">114</text>
<text x="233.9" y="126.9">6</text>
<text x="234.3" y="131.2" transform="rotate(-90 234.3 131.2)">C3</text>
<text x="236.5" y="126.9">7</text>
<text x="237.2" y="130.7" transform="rotate(-90 237.2 130.7)">N</text>
<text x="72.5" y="133.1">Х2 &quot;I/O&quot;</text>
<text x="84.7" y="132.9">Х3 &quot;I/O&quot;</text>
<text x="103.8" y="137.7">101</text>
<text x="103.7" y="143.6">105</text>
<text x="104.2" y="140.4">103</text>
<text x="234.1" y="141.1">66б</text>
<text x="380.7" y="141.5">ООО&quot;Компания СМД&quot;г.Тольятти</text>
<text x="103.7" y="146.4">106</text>
<text x="103.7" y="149.3">107</text>
<text x="189.5" y="147.7">Датчик</text>
<text x="192" y="144.4">66а</text>
<text x="199.1" y="149.1">22</text>
<text x="224.9" y="148.9">вход</text>
<text x="232.4" y="148.9">вых.</text>
<text x="232.6" y="145.5">УГЦ-1.1</text>
<text x="237.9" y="148.9">сеть</text>
<text x="380.1" y="146.8">тел.(8482)61-69-40</text>
<text x="103.7" y="152">109</text>
<text x="103.7" y="154.9">111</text>
<text x="191.6" y="151.4">вых.</text>
<text x="199.1" y="152.6">32</text>
<text x="224.9" y="155.2">1</text>
<text x="227.3" y="155.2">2</text>
<text x="227.4" y="152.1">-</text>
<text x="229.8" y="155.2">3</text>
<text x="232" y="155.2">4</text>
<text x="234.5" y="155.2">5</text>
<text x="234.8" y="152.1">-</text>
<text x="237.9" y="155.2">6</text>
<text x="240.6" y="155.2">7</text>
<text x="103.7" y="157.6">112</text>
<text x="103.7" y="160.5">113</text>
<text x="232.6" y="160.1" transform="rotate(-90 232.6 160.1)">115</text>
<text x="235.2" y="160.1" transform="rotate(-90 235.2 160.1)">116</text>
<text x="238.4" y="159.6" transform="rotate(-90 238.4 159.6)">А4</text>
<text x="241.1" y="159" transform="rotate(-90 241.1 159)">N</text>
<text x="103.7" y="163.5">114</text>
<text x="103.7" y="166.2">115</text>
<text x="103.7" y="171.6">124</text>
<text x="103.7" y="168.9">116</text>
<text x="237" y="171.3">Р2</text>
<text x="103.7" y="174.2">120</text>
<text x="103.7" y="177">121</text>
<text x="103.7" y="179.7">122</text>
<text x="224.6" y="179.7">120</text>
<text x="224.6" y="175.7">119</text>
<text x="229.4" y="177.1">5 +</text>
<text x="233.6" y="179">24В</text>
<text x="103.7" y="183">510</text>
<text x="151.9" y="185.2">SB1</text>
<text x="229.5" y="181.4">6 -</text>
<text x="136.5" y="189.9">510</text>
<text x="224.6" y="186.9">123</text>
<text x="224.6" y="190.2">122</text>
<text x="229.4" y="188">9 +</text>
<text x="233.6" y="189.6">24В</text>
<text x="163.5" y="197.7">815</text>
<text x="163.5" y="193.8">816</text>
<text x="225" y="195.7">121</text>
<text x="229" y="192.3">10 -</text>
<text x="229.3" y="197.5">39-</text>
<text x="224.6" y="199.3">119</text>
<text x="229" y="200.6">40 +</text>
<text x="233.3" y="198.7">OUT 4-20/2</text>
<text x="103.6" y="207.1">815</text>
<text x="103.6" y="204.3">815</text>
<text x="135.7" y="205.1">411</text>
<text x="162.6" y="204.9">815</text>
<text x="224.6" y="208.1">123</text>
<text x="225" y="204.4">124</text>
<text x="229" y="209.1">42</text>
<text x="229.3" y="206">41 -</text>
<text x="231.8" y="208.4">+</text>
<text x="233.3" y="206.8">OUT 4-20/1</text>
<text x="58.4" y="210">415</text>
<text x="58.4" y="213">416</text>
<text x="103.6" y="210.5">411</text>
<text x="103.6" y="213.3">412</text>
<text x="135.7" y="212.7">412</text>
<text x="58.7" y="221.3">417</text>
<text x="103.6" y="221.6">413</text>
<text x="103.6" y="216.1">815</text>
<text x="103.6" y="218.9">816</text>
<text x="135.7" y="221.1">413</text>
<text x="162.6" y="221.2">815</text>
<text x="54.7" y="226.4" transform="rotate(-90 54.7 226.4)">813</text>
<text x="57.5" y="226.4" transform="rotate(-90 57.5 226.4)">814</text>
<text x="103.6" y="224.4">414</text>
<text x="103.6" y="227.2">815</text>
<text x="103.6" y="230">816</text>
<text x="135.7" y="228.7">414</text>
<text x="136.5" y="235.5">415</text>
<text x="162.7" y="235.5">813</text>
<text x="136.5" y="243.4">416</text>
<text x="162.7" y="243.5">813</text>
<text x="150.8" y="248.8">HA</text>
<text x="282.5" y="252">Разработал</text>
<text x="297.2" y="252">Власов</text>
<text x="377.2" y="251.4">Стадия</text>
<text x="388.9" y="251.5">Лист</text>
<text x="399.7" y="251.5">Листов</text>
<text x="136.6" y="252">417</text>
<text x="162.7" y="252.2">813</text>
<text x="162.7" y="256.1">813</text>
<text x="282.6" y="255.4">Проверил</text>
<text x="297.2" y="255.1">Шабалин</text>
<text x="320.3" y="252">10.2022</text>
<text x="320.3" y="255.5">10.2022</text>
<text x="282.4" y="258.7">Т. контроль</text>
<text x="282.9" y="262.2">Н. контроль</text>
<text x="297.2" y="262.1">Шабалин</text>
<text x="320.3" y="262.4">10.2022</text>
<text x="283" y="269.1">Утвердил</text>
<text x="283.1" y="265.6">Рук. службы</text>
<text x="297.2" y="269">Шилов</text>
<text x="297.2" y="265.6">Шилов</text>
<text x="320.3" y="265.9">10.2022</text>
<text x="320.3" y="269.4">10.2022</text>
<text x="341.6" y="272.7">Формат A2</text>
</g>
<g font-size="2.6">
<text x="8.2" y="209.5" transform="rotate(-90 8.2 209.5)">Согласовано</text>
<text x="13.6" y="226.9" transform="rotate(-90 13.6 226.9)">Взам. инв. N</text>
<text x="13.6" y="252" transform="rotate(-90 13.6 252)">Подпись и дата</text>
<text x="13.6" y="268.6" transform="rotate(-90 13.6 268.6)">Инв.N подл</text>
</g>
<g font-size="2.2">
<text x="230" y="33.5">МИДА-ДИ-15</text>
<text x="232.2" y="36.6">Цепь</text>
<text x="239.6" y="41" transform="rotate(-90 239.6 41)">4-20мА</text>
<text x="230" y="54.1">МИДА-ДИ-15</text>
<text x="232.2" y="57.1">Цепь</text>
<text x="47.1" y="64.5" transform="rotate(-90 47.1 64.5)">1</text>
<text x="49.9" y="64.5" transform="rotate(-90 49.9 64.5)">2</text>
<text x="121.3" y="64.1" transform="rotate(-90 121.3 64.1)">1</text>
<text x="124.1" y="64.1" transform="rotate(-90 124.1 64.1)">2</text>
<text x="125" y="65.9">XP1</text>
<text x="239.6" y="61.5" transform="rotate(-90 239.6 61.5)">4-20мА</text>
<text x="44.5" y="70.3" transform="rotate(-90 44.5 70.3)">Цепь</text>
<text x="47.1" y="70.2" transform="rotate(-90 47.1 70.2)">220В</text>
<text x="49.9" y="70.2" transform="rotate(-90 49.9 70.2)">220В</text>
<text x="50.9" y="66.3">XP1</text>
<text x="118.6" y="69.5" transform="rotate(-90 118.6 69.5)">Цепь</text>
<text x="121.3" y="69.4" transform="rotate(-90 121.3 69.4)">220В</text>
<text x="122.1" y="71.9">XP2</text>
<text x="124.1" y="69.4" transform="rotate(-90 124.1 69.4)">220В</text>
<text x="129.3" y="71.9">XP3</text>
<text x="138.5" y="71.9">XP4</text>
<text x="147.6" y="71.9">XP5</text>
<text x="44.5" y="77.8" transform="rotate(-90 44.5 77.8)">Цепь</text>
<text x="47.9" y="72.4">XP2</text>
<text x="53.6" y="77.8" transform="rotate(-90 53.6 77.8)">Цепь</text>
<text x="55" y="72.4">XP3</text>
<text x="63.4" y="77.8" transform="rotate(-90 63.4 77.8)">Цепь</text>
<text x="64.7" y="72.4">XP4</text>
<text x="72.5" y="77.8" transform="rotate(-90 72.5 77.8)">Цепь</text>
<text x="73.8" y="72.4">XP5</text>
<text x="118.6" y="77.4" transform="rotate(-90 118.6 77.4)">Цепь</text>
<text x="121.3" y="77.9" transform="rotate(-90 121.3 77.9)">24В +</text>
<text x="124.1" y="77.9" transform="rotate(-90 124.1 77.9)">24В -</text>
<text x="127.8" y="77.4" transform="rotate(-90 127.8 77.4)">Цепь</text>
<text x="130.4" y="77.9" transform="rotate(-90 130.4 77.9)">24В +</text>
<text x="133.2" y="77.9" transform="rotate(-90 133.2 77.9)">24В -</text>
<text x="136.9" y="77.4" transform="rotate(-90 136.9 77.4)">Цепь</text>
<text x="139.5" y="77.9" transform="rotate(-90 139.5 77.9)">24В +</text>
<text x="142.3" y="77.9" transform="rotate(-90 142.3 77.9)">24В -</text>
<text x="146" y="77.4" transform="rotate(-90 146 77.4)">Цепь</text>
<text x="148.6" y="77.9" transform="rotate(-90 148.6 77.9)">24В +</text>
<text x="151.4" y="77.9" transform="rotate(-90 151.4 77.9)">24В -</text>
<text x="230" y="74.4">МИДА-ДИ-15</text>
<text x="232.2" y="77.4">Цепь</text>
<text x="47.1" y="80.4" transform="rotate(-90 47.1 80.4)">1</text>
<text x="47.1" y="78.3" transform="rotate(-90 47.1 78.3)">24В +</text>
<text x="49.9" y="80.4" transform="rotate(-90 49.9 80.4)">2</text>
<text x="49.9" y="78.3" transform="rotate(-90 49.9 78.3)">24В -</text>
<text x="56.2" y="80.4" transform="rotate(-90 56.2 80.4)">1</text>
<text x="56.2" y="78.3" transform="rotate(-90 56.2 78.3)">24В +</text>
<text x="59" y="80.4" transform="rotate(-90 59 80.4)">2</text>
<text x="59" y="78.3" transform="rotate(-90 59 78.3)">24В -</text>
<text x="66.1" y="80.4" transform="rotate(-90 66.1 80.4)">1</text>
<text x="66.1" y="78.3" transform="rotate(-90 66.1 78.3)">24В +</text>
<text x="68.8" y="80.4" transform="rotate(-90 68.8 80.4)">2</text>
<text x="68.8" y="78.3" transform="rotate(-90 68.8 78.3)">24В -</text>
<text x="75.2" y="80.4" transform="rotate(-90 75.2 80.4)">1</text>
<text x="75.2" y="78.3" transform="rotate(-90 75.2 78.3)">24В +</text>
<text x="77.9" y="80.4" transform="rotate(-90 77.9 80.4)">2</text>
<text x="77.9" y="78.3" transform="rotate(-90 77.9 78.3)">24В -</text>
<text x="121.3" y="80" transform="rotate(-90 121.3 80)">1</text>
<text x="124.1" y="80" transform="rotate(-90 124.1 80)">2</text>
<text x="130.4" y="80" transform="rotate(-90 130.4 80)">1</text>
<text x="133.2" y="80" transform="rotate(-90 133.2 80)">2</text>
<text x="139.5" y="80" transform="rotate(-90 139.5 80)">1</text>
<text x="142.3" y="80" transform="rotate(-90 142.3 80)">2</text>
<text x="148.6" y="80" transform="rotate(-90 148.6 80)">1</text>
<text x="151.4" y="80" transform="rotate(-90 151.4 80)">2</text>
<text x="239.6" y="81.8" transform="rotate(-90 239.6 81.8)">4-20мА</text>
<text x="230.3" y="95.3">МИДА-ДИ-15</text>
<text x="232.6" y="98.3">Цепь</text>
<text x="240" y="102.7" transform="rotate(-90 240 102.7)">4-20мА</text>
<text x="70.5" y="119.8">Х12 &quot;ПС&quot;</text>
<text x="89.8" y="119.8">Х13 &quot;ПС&quot;</text>
<text x="70.1" y="125.3">1</text>
<text x="72.7" y="122.7">Цепь</text>
<text x="72.7" y="125.3">A(+)</text>
<text x="89.9" y="122.7">Цепь</text>
<text x="90.3" y="125.3">A(+)</text>
<text x="94.8" y="125.3">1</text>
<text x="233.6" y="123.6">~220в</text>
<text x="70.1" y="128.1">2</text>
<text x="72.7" y="128.1">B(-)</text>
<text x="90.3" y="128.1">B(-)</text>
<text x="94.4" y="128.1">2</text>
<text x="73.5" y="136.6">Цепь</text>
<text x="89" y="136.7">Цепь</text>
<text x="67.3" y="139.2">1</text>
<text x="67.3" y="142">2</text>
<text x="70.2" y="142">2</text>
<text x="70.5" y="139.2">1</text>
<text x="73" y="142">DI 10</text>
<text x="73.1" y="139.2">DI 9</text>
<text x="89" y="139.3">AI 1 +</text>
<text x="89" y="142.1">AI 1 -</text>
<text x="94.8" y="139.3">1</text>
<text x="94.8" y="142.1">2</text>
<text x="97.7" y="142.1">2</text>
<text x="98" y="139.3">1</text>
<text x="67.3" y="144.8">3</text>
<text x="67.3" y="147.6">4</text>
<text x="70.2" y="147.6">4</text>
<text x="70.3" y="144.8">3</text>
<text x="72.7" y="147.6">DI 12</text>
<text x="72.8" y="144.8">DI 11</text>
<text x="89" y="144.8">AI 2 +</text>
<text x="89" y="147.6">AI 2 -</text>
<text x="94.8" y="144.8">3</text>
<text x="94.8" y="147.6">4</text>
<text x="97.7" y="147.6">4</text>
<text x="97.8" y="144.8">3</text>
<text x="67.3" y="150.4">5</text>
<text x="67.3" y="153.2">6</text>
<text x="67.3" y="155.9">7</text>
<text x="70.2" y="153.2">6</text>
<text x="70.2" y="155.9">7</text>
<text x="70.3" y="150.4">5</text>
<text x="72.8" y="153.2">DI 14</text>
<text x="72.8" y="155.9">DI 15</text>
<text x="72.9" y="150.4">DI 13</text>
<text x="89" y="150.4">AI 3 +</text>
<text x="89" y="153.2">AI 3 -</text>
<text x="89" y="156">AI 4 +</text>
<text x="94.8" y="150.4">5</text>
<text x="94.8" y="153.2">6</text>
<text x="94.8" y="156">7</text>
<text x="97.7" y="153.2">6</text>
<text x="97.7" y="156">7</text>
<text x="97.8" y="150.4">5</text>
<text x="237.6" y="151.9">~220в</text>
<text x="67.3" y="158.7">8</text>
<text x="67.3" y="161.5">9</text>
<text x="70.2" y="158.7">8</text>
<text x="70.2" y="161.5">9</text>
<text x="72.7" y="158.7">DI 16</text>
<text x="79.6" y="156.3" transform="rotate(-90 79.6 156.3)">Дискретные входы</text>
<text x="89" y="158.7">AI 4 -</text>
<text x="89" y="161.5">AI 5 +</text>
<text x="94.8" y="158.7">8</text>
<text x="94.8" y="161.5">9</text>
<text x="97.7" y="158.7">8</text>
<text x="97.7" y="161.5">9</text>
<text x="67.2" y="164.3">10</text>
<text x="67.2" y="167">11</text>
<text x="69.8" y="164.3">10</text>
<text x="70.1" y="167">11</text>
<text x="72.8" y="167">DIO 1</text>
<text x="72.9" y="162.6">24В +</text>
<text x="80.5" y="167">DO9</text>
<text x="87.7" y="167.5" transform="rotate(-90 87.7 167.5)">Аналоговые входы</text>
<text x="89" y="164.3">AI 5 -</text>
<text x="89" y="167.1">AI 6 +</text>
<text x="94.2" y="164.3">10</text>
<text x="94.2" y="167.1">11</text>
<text x="97.2" y="164.3">10</text>
<text x="97.5" y="167.1">11</text>
<text x="67.2" y="169.8">12</text>
<text x="67.2" y="172.6">13</text>
<text x="70.1" y="169.8">12</text>
<text x="70.2" y="172.6">13</text>
<text x="72.7" y="169.8">DIO 2</text>
<text x="72.8" y="172.6">DIO 3</text>
<text x="89" y="169.9">AI 6 -</text>
<text x="89" y="172.6">AI 7 +</text>
<text x="94.2" y="169.9">12</text>
<text x="94.2" y="172.6">13</text>
<text x="97.2" y="169.9">12</text>
<text x="97.3" y="172.6">13</text>
<text x="67.2" y="175.4">14</text>
<text x="67.2" y="178.2">15</text>
<text x="70.1" y="175.4">14</text>
<text x="70.2" y="178.2">15</text>
<text x="72.7" y="175.4">DIO 4</text>
<text x="72.7" y="178.2">DIO 5</text>
<text x="89" y="175.4">AI 7 -</text>
<text x="89" y="178.2">AI 8 +</text>
<text x="94.2" y="175.4">14</text>
<text x="94.2" y="178.2">15</text>
<text x="97.2" y="175.4">14</text>
<text x="97.3" y="178.2">15</text>
<text x="65.4" y="181.2" transform="rotate(-90 65.4 181.2)">Блочный соединитель БС-34</text>
<text x="67.2" y="181">16</text>
<text x="67.2" y="183.7">17</text>
<text x="70.1" y="181">16</text>
<text x="70.1" y="183.7">17</text>
<text x="72.7" y="181">DIO 6</text>
<text x="72.9" y="183.7">24В +</text>
<text x="89" y="183.8">DI 1</text>
<text x="89" y="181">AI 8 -</text>
<text x="94.2" y="181">16</text>
<text x="94.2" y="183.8">17</text>
<text x="97.2" y="181">16</text>
<text x="97.2" y="183.8">17</text>
<text x="102" y="181.2" transform="rotate(-90 102 181.2)">Блочный соединитель БС-34</text>
<text x="67.2" y="186.5">18</text>
<text x="67.2" y="189.3">19</text>
<text x="70.1" y="186.5">18</text>
<text x="70.1" y="189.3">19</text>
<text x="72.8" y="189.3">DIO 7</text>
<text x="72.9" y="186.5">Общ 3</text>
<text x="89" y="186.6">DI 2</text>
<text x="89" y="189.3">DI 3</text>
<text x="94.2" y="186.6">18</text>
<text x="94.2" y="189.3">19</text>
<text x="97.2" y="186.6">18</text>
<text x="97.2" y="189.3">19</text>
<text x="66.9" y="192.1">20</text>
<text x="66.9" y="197.7">22</text>
<text x="67.2" y="194.9">21</text>
<text x="69.8" y="192.1">20</text>
<text x="69.9" y="194.9">21</text>
<text x="69.9" y="197.7">22</text>
<text x="72.7" y="192.1">DIO 8</text>
<text x="72.7" y="197.7">DIO 10</text>
<text x="72.8" y="194.9">DIO 9</text>
<text x="79.6" y="198" transform="rotate(-90 79.6 198)">Дискретные входы-выходы</text>
<text x="89" y="192.1">DI 4</text>
<text x="89" y="194.9">DI 5</text>
<text x="89" y="197.7">DI 6</text>
<text x="94.2" y="192.1">20</text>
<text x="94.2" y="194.9">21</text>
<text x="94.2" y="197.7">22</text>
<text x="97.1" y="192.1">20</text>
<text x="97.1" y="194.9">21</text>
<text x="97.2" y="197.7">22</text>
<text x="66.9" y="203.2">24</text>
<text x="67" y="200.4">23</text>
<text x="69.8" y="203.2">24</text>
<text x="69.9" y="200.4">23</text>
<text x="72.7" y="200.4">DIO 11</text>
<text x="72.7" y="203.2">DIO 12</text>
<text x="87.7" y="202.2" transform="rotate(-90 87.7 202.2)">Дискретные входы</text>
<text x="89" y="200.4">DI 7</text>
<text x="89" y="203.2">DI 8</text>
<text x="94.2" y="200.4">23</text>
<text x="94.2" y="203.2">24</text>
<text x="97.2" y="200.4">23</text>
<text x="97.2" y="203.2">24</text>
<text x="66.9" y="208.7">26</text>
<text x="67" y="206">25</text>
<text x="69.8" y="208.7">26</text>
<text x="69.9" y="206">25</text>
<text x="72.9" y="206">24В +</text>
<text x="72.9" y="208.7">Общ 4</text>
<text x="89" y="207.3">24В +</text>
<text x="94.2" y="208.8">26</text>
<text x="94.2" y="206">25</text>
<text x="96.9" y="208.8">26</text>
<text x="97.2" y="206">25</text>
<text x="66.9" y="214.3">28</text>
<text x="66.9" y="211.5">27</text>
<text x="69.8" y="214.3">28</text>
<text x="69.8" y="211.5">27</text>
<text x="72.6" y="214.3">DO 6</text>
<text x="72.9" y="211.5">DO 5</text>
<text x="89" y="214.4">DO 2</text>
<text x="89" y="211.6">DO 1</text>
<text x="94.2" y="214.4">28</text>
<text x="94.2" y="211.6">27</text>
<text x="96.9" y="214.4">28</text>
<text x="96.9" y="211.6">27</text>
<text x="66.9" y="219.9">30</text>
<text x="66.9" y="217.1">29</text>
<text x="69.8" y="217.1">29</text>
<text x="69.9" y="219.9">30</text>
<text x="72.5" y="219.9">Общ 5</text>
<text x="72.9" y="217.1">24В +</text>
<text x="89" y="219.9">Общ 1</text>
<text x="89" y="217.1">24В +</text>
<text x="94.2" y="219.9">30</text>
<text x="94.2" y="217.1">29</text>
<text x="96.9" y="217.1">29</text>
<text x="97" y="219.9">30</text>
<text x="67" y="222.7">31</text>
<text x="67" y="225.5">32</text>
<text x="69.9" y="225.5">32</text>
<text x="70.2" y="222.7">31</text>
<text x="72.6" y="225.5">DO 8</text>
<text x="72.7" y="222.7">DO 7</text>
<text x="79.6" y="227.1" transform="rotate(-90 79.6 227.1)">Дискретные выходы</text>
<text x="87.7" y="227.1" transform="rotate(-90 87.7 227.1)">Дискретные выходы</text>
<text x="89" y="222.7">DO 3</text>
<text x="89" y="225.5">DO 4</text>
<text x="94.2" y="222.7">31</text>
<text x="94.2" y="225.5">32</text>
<text x="97" y="225.5">32</text>
<text x="97.3" y="222.7">31</text>
<text x="67" y="228.2">33</text>
<text x="67.2" y="231">34</text>
<text x="70" y="228.2">33</text>
<text x="70.1" y="231">34</text>
<text x="72.6" y="231">Общ 6</text>
<text x="72.9" y="228.2">24В +</text>
<text x="89" y="228.3">24В +</text>
<text x="89" y="231.1">Общ 2</text>
<text x="94.2" y="228.3">33</text>
<text x="94.2" y="231.1">34</text>
<text x="97" y="231.1">34</text>
<text x="97.1" y="228.3">33</text>
<text x="282.6" y="248.2">Изм.</text>
<text x="289.7" y="248.2">Кол.уч.</text>
<text x="296.5" y="248.2">Лист</text>
<text x="303.5" y="248.2">N док.</text>
<text x="311.8" y="248.2">Подпись</text>
<text x="320.9" y="248.2">Дата</text>
</g>
</svg>
